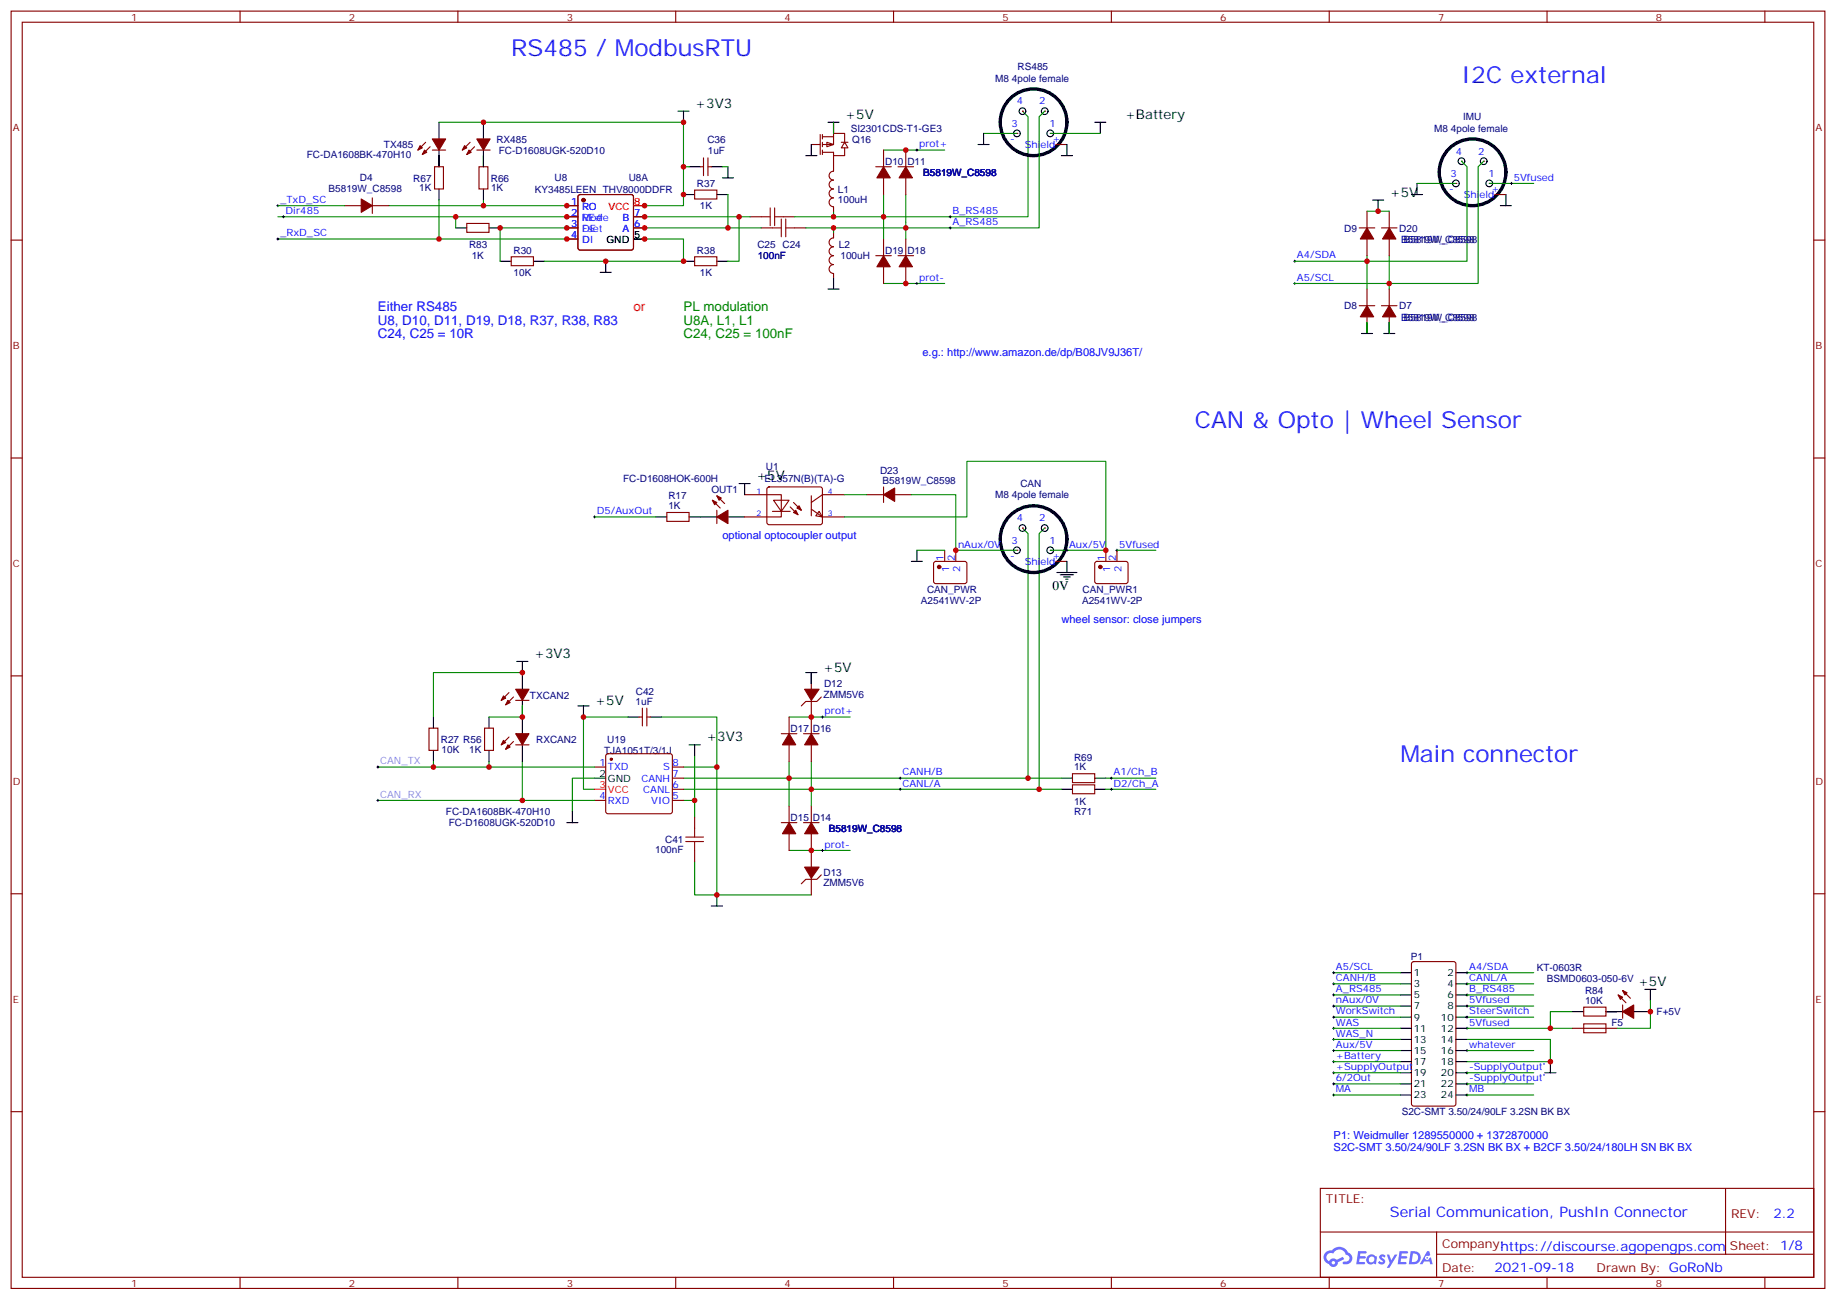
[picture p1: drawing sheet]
<svg xmlns="http://www.w3.org/2000/svg" width="583mm" height="413mm" viewBox="0 0 583 413" stroke-linecap="round" stroke-linejoin="round" font-family="sans-serif">
<g fill="none" stroke="#870000" stroke-width=".35">
<path d="M3.5 3.5h575.8v405.4h-575.8zM7.1 7.1h568.6v398.2h-568.6zM76.2 3.5v3.6M145.3 3.5v3.6M214.5 3.5v3.6M283.6 3.5v3.6M352.8 3.5v3.6M421.9 3.5v3.6M491.1 3.5v3.6M560.2 3.5v3.6M3.5 76.2h3.6M575.7 76.2h3.6"/>
<path d="M3.5 145.3h3.6M575.7 145.3h3.6M3.5 214.5h3.6M575.7 214.5h3.6M3.5 283.6h3.6M575.7 283.6h3.6M3.5 352.8h3.6M575.7 352.8h3.6M419.1 377.1h156.6v28.2h-156.6zM547.7 377.1v20.9M419.1 391h156.5M456 398h119.6"/>
<path d="M456 391v14.1M76.2 405.3v3.6M145.3 405.3v3.6M214.5 405.3v3.6M283.6 405.3v3.6M352.8 405.3v3.6M421.9 405.3v3.6M491.1 405.3v3.6M560.2 405.3v3.6"/>
</g>
<g fill="#5487ff">
<path d="M438.1 398.3a1.22 1.22 0 0 1 1.7 .3l-.4 .5a.47 .47 0 0 0-.3-.4 .47 .47 0 0 0-.5 .2l.1 .3a1.14 1.14 0 0 1 .8 1.7 1.14 1.14 0 0 1-1.9 0l-.2-.2 .5-.5 .7 .4a.29 .29 0 0 0 .3-.3 .29 .29 0 0 0-.2-.3 1.04 1.04 0 0 1-.6-1.7z"/>
<path d="M431.1 397h2.3l.4 .2-.2 .5-1.8 .1-.1 .8h1.5l.3 .4-.3 .4h-1.6l-.2 1.1h1.7l.2 .3-.2 .3-2.6 .1z"/>
<path d="M444.2 397.1l2.7 .1-.1 .5-1.8 .1-.2 .8h1.6l.3 .4-.4 .4h-1.6l-.1 1.1h1.7l.2 .3-.2 .3-2.7 .1z"/>
<path d="M453 397.1h.7l.3 1.2-.6 .3a.69 .69 0 0 0-1 .3 .69 .69 0 0 0 .4 1 .69 .69 0 0 0 .9-.7l.5-.2 .6 2.2h-.8l-.3-.9h-1.7l-.5 .9h-.8z"/>
<path d="M440.2 398.1h.8l.6 1.9 1.1-1.9h.9l-2.6 4.2h-.8l.9-1.5z"/>
<path d="M447.8 397.1l-.6 4.1h1.3a2.11 2.11 0 0 0 2.5-2.1 2.11 2.11 0 0 0-2.5-2zM448.5 397.8a1.43 1.43 0 0 1 1.6 1.6 1.43 1.43 0 0 1-2 1.1z"/>
<path d="M434.1 398.7a1.54 1.54 0 0 0-.1 2.1 1.54 1.54 0 0 0 2.1 .2l.7 .2 .3-2.3-.6-.3a1.49 1.49 0 0 0-2.4 .1zM434.3 399.7a.95 .95 0 0 1 1.9 0 .95 .95 0 0 1-1.9 0z"/>
<path d="M420.8 397.4a2.18 2.18 0 0 0 1.1 3.7 1.44 1.44 0 0 0 1.6 1 1.44 1.44 0 0 0 1.2-1.5l2-1-.5-.8-1.9 1a1.47 1.47 0 0 0-2.4 .4 1.39 1.39 0 0 1-.7-1.9 1.39 1.39 0 0 1 2-.5 2.12 2.12 0 0 1 2.2-1.3 2.12 2.12 0 0 1 1.9 1.7 1.14 1.14 0 0 1 1 1.4 1.14 1.14 0 0 1-1.6 .8 .43 .43 0 0 0-.5 .3 .43 .43 0 0 0 .4 .5 1.98 1.98 0 0 0 2.5-1.2 1.98 1.98 0 0 0-1.2-2.5 3.1 3.1 0 0 0-5.3-.7l-.9 .1zM422.7 400.7a.55 .55 0 0 1 1.1 0 .55 .55 0 0 1-1.1 0z"/>
<circle cx="453" cy="399.2" r=".26"/>
</g>
<g fill="none" stroke="#008700" stroke-width=".35">
<path d="M139.3 38.8h77.7v26.5h-12.4M324.6 35.3l1.7 1.7v31.8h-45.8M139.3 49.4v3.5M153.5 49.4v3.5M280.5 47.6h19.4M88.2 68.8h91.7M88.2 75.8h91.7M139.3 63.5v12.3M204.6 75.8h12.4v7.1M231.1 61.7v10.6M234.6 68.8v14.1h-3.5M280.5 61.7v14.1"/>
<path d="M287.5 61.7v14.1M280.5 90h19.4M324.6 167.6l1.7 1.7v77.6h-109.3M331.6 167.6l-1.8 1.7v81.2h-112.8M165.8 213.4h-28.2v14.1M257.5 213.4v3.6M165.8 224v3.5h-10.6M199.3 227.5h-14.1v23h3.5M209.9 227.5h17.6v15.9M220.5 239.9v19.4M250.5 227.5h19.4M119.9 254h68.8"/>
<path d="M119.9 243.4h68.8M155.2 241.7v1.7M165.8 241.7v12.3M188.7 246.9h-7v10.6M217 243.4h10.5v40.6M217 254h3.5M250.5 241.7v14.1M257.5 241.7v14.1M220.5 273.4v10.6h7M250.5 269.9h19.4M227.5 284h30"/>
</g>
<g fill="none" stroke="#870000" stroke-width=".35">
<path d="M135.1 45.2l-2.5 2.4M136.5 46.6l-2.4 2.4M137.2 47.6h4.3M137.9 52.9h2.9v7.1h-2.9zM149.2 45.2l-2.4 2.4M150.6 46.6l-2.4 2.4M151.3 47.6h4.3M152 52.9h2.9v7.1h-2.9zM222.2 52.9h1.1M223.3 50.1v5.6M224.7 50.1v5.6M224.7 52.9h1.1"/>
<path d="M179.9 65.3h3.5M179.9 68.8h3.5M179.9 72.3h3.5M179.9 75.8h3.5M183.7 61.9l.4-.2h16.3l.5 .2 .2 .5v16.3l-.3 .5-.4 .2h-16.3l-.4-.3-.3-.4v-16.3zM201.1 68.8h3.5M201.1 72.3h3.5M220.5 60.3h7v2.8h-7zM220.5 81.5h7v2.8h-7zM161.6 219.8l-2.5 2.4M257.5 213.4v5.3M153.8 231.1h2.8v7h-2.8z"/>
<path d="M161.6 233.9l-2.5 2.5M163 221.2l-2.5 2.5M163 235.3l-2.5 2.5M163.7 222.2h4.2M163.7 236.4h4.2M192.5 239.4l.5-.2h19.7l.5 .2 .2 .5v17.6l-.2 .5-.5 .2h-19.7l-.5-.2-.2-.5v-17.6zM202.8 227.5h1.1M203.9 224.7v5.7M205.3 224.7v5.7M205.3 227.5h1.1M257.5 222.2v5.3M260.7 221.2l-1.4 1.4h-3.5l-1.4 1.4"/>
<path d="M188.7 243.4h3.6M188.7 254h3.6M213.4 243.4h3.6M213.4 254h3.6M213.4 250.5h3.6M213.4 246.9h3.6M220.5 259.3v3.5M220.5 269.9v3.5M257.5 269.9v5.3M257.5 278.7v5.3M260.7 277.6l-1.4 1.4h-3.5l-1.4 1.5"/>
</g>
<g fill="#870000" stroke="#870000" stroke-width=".35">
<path d="M255.4 218.7h4.6l-2.5 3.5z"/>
<path d="M255.4 275.2h4.6l-2.5 3.5z"/>
<path d="M163.7 218.7h4.2l-2.1 3.5z"/>
<path d="M161.2 222.2l.7 .8-1.4 .7z"/>
<path d="M159.8 220.8l.7 .7-1.4 .7z"/>
<path d="M163.7 232.8h4.2l-2.1 3.6z"/>
<path d="M161.2 236.4l.7 .7-1.4 .7z"/>
<path d="M159.8 235l.7 .7-1.4 .7z"/>
<path d="M137.2 44.1h4.3l-2.2 3.5z"/>
<path d="M134.8 47.6l.7 .7-1.4 .7z"/>
<path d="M133.3 46.2l.8 .7-1.5 .7z"/>
<path d="M151.3 44.1h4.3l-2.1 3.5z"/>
<path d="M148.9 47.6l.7 .7-1.4 .7z"/>
<path d="M147.5 46.2l.7 .7-1.4 .7z"/>
<circle cx="194" cy="240.9" r=".35"/>
<circle cx="185.2" cy="63.5" r=".53"/>
</g>
<g fill="none" stroke="#000" stroke-width=".35">
<path d="M139.3 38.8v5.3M153.5 38.8v5.3M139.3 47.6v5.3M139.3 60v3.5M153.5 47.6v5.3M153.5 60v3.5M218.7 52.9h3.5M225.8 52.9h3.5M201.1 75.8h3.5M217 61.7h3.5M227.5 61.7h3.6M217 82.9h3.5"/>
<path d="M227.5 82.9h3.6M165.8 213.4v5.3M155.2 227.5v3.6M155.2 238.1v3.6M165.8 222.2v10.6M165.8 236.4v5.3M199.3 227.5h3.5M206.4 227.5h3.5M188.7 246.9h3.6"/>
</g>
<path d="M201.1 65.3h3.5M188.7 250.5h3.6" fill="none" stroke="#f00" stroke-width=".35"/>
<path d="M217.7 267.1h5.6M217.7 265.6h5.6M220.5 262.8v2.8M220.5 267.1v2.8" fill="none" stroke="#a10000" stroke-width=".35"/>
<path d="M89.6 68.8h.7M90 68.4v.7" fill="none" stroke="#000" stroke-width=".32"/>
<circle cx="328.1" cy="38.8" r="10.6" fill="none" stroke="#000" stroke-width="1.1"/>
<g fill="#870000">
<circle cx="333.4" cy="42.3" r=".18"/>
<circle cx="322.8" cy="42.3" r=".18"/>
<circle cx="324.6" cy="35.3" r=".18"/>
<circle cx="331.6" cy="35.3" r=".18"/>
</g>
<g fill="none" stroke="#000" stroke-width=".35">
<circle cx="324.6" cy="35.3" r="1.06"/>
<circle cx="331.6" cy="35.3" r="1.06"/>
<circle cx="322.8" cy="42.3" r="1.06"/>
<circle cx="333.4" cy="42.3" r="1.06"/>
</g>
<path d="M335.1 45.9h3.6" fill="none" stroke="#870000" stroke-width=".35"/>
<path d="M331.6 35.3l-1.8 1.7v35.3h-42.3" fill="none" stroke="#008700" stroke-width=".35"/>
<circle cx="328.1" cy="171.1" r="10.6" fill="none" stroke="#000" stroke-width="1.1"/>
<g fill="#870000">
<circle cx="333.4" cy="174.6" r=".18"/>
<circle cx="322.8" cy="174.6" r=".18"/>
<circle cx="324.6" cy="167.6" r=".18"/>
<circle cx="331.6" cy="167.6" r=".18"/>
</g>
<g fill="none" stroke="#000" stroke-width=".35">
<path d="M338.7 178.2v3.5M335.5 181.7h6.3M336.5 182.4h4.3M337.6 183.1h2.1M338.3 183.8h.7"/>
<circle cx="322.8" cy="174.6" r="1.06"/>
<circle cx="324.6" cy="167.6" r="1.06"/>
<circle cx="331.6" cy="167.6" r="1.06"/>
<circle cx="333.4" cy="174.6" r="1.06"/>
</g>
<path d="M335.1 178.2h3.6" fill="none" stroke="#870000" stroke-width=".35"/>
<circle cx="467.4" cy="54.7" r="10.6" fill="none" stroke="#000" stroke-width="1.1"/>
<g fill="#870000">
<circle cx="472.7" cy="58.2" r=".18"/>
<circle cx="462.1" cy="58.2" r=".18"/>
<circle cx="463.9" cy="51.2" r=".18"/>
<circle cx="471" cy="51.2" r=".18"/>
</g>
<g fill="none" stroke="#000" stroke-width=".35">
<path d="M215.2 35.3h3.5M217 35.3v3.5M262.8 38.8h3.5M264.6 38.8v3.5M347.5 38.8h3.5M349.2 38.8v3.5M229.3 56.4h3.5M231.1 52.9v3.5M310.4 45.9h3.6M312.2 42.3v3.6M336.9 49.4h3.5M338.7 45.9v3.5"/>
<path d="M449.8 58.2v3.5M144.6 72.3h3.6M155.2 72.3h3.5M201.1 75.8h3.5M435.7 63.5h3.5M437.4 63.5v3.5M448 61.7h3.6M476.2 65.3h3.6M478 61.7v3.6M158.7 82.9h3.6M169.3 82.9h3.6M190.5 86.4h3.5"/>
<path d="M192.3 82.9v3.5M262.8 91.7h3.5M264.6 88.2v3.5M432.2 105.8h3.5M433.9 102.3v3.5M439.2 105.8h3.5M441 102.3v3.5M234.6 153.5h3.5M236.4 153.5v3.5M208.1 164h3.6M218.7 164h8.8M231.1 164h5.3"/>
<path d="M289.3 178.2h3.5M291 174.6v3.6M164 209.9h3.6M165.8 209.9v3.5M255.8 213.4h3.5M257.5 213.4v3.6M137.6 227.5v3.6M137.6 238.1v3.6M183.4 224h3.6M185.2 224v3.5M218.7 236.4h3.5M220.5 236.4v3.5"/>
<path d="M181.7 257.5v3.6M336.9 246.9h3.5M336.9 250.5h3.5M347.5 246.9h3.5M347.5 250.5h3.5M179.9 261.1h3.5M225.8 287.5h3.5M227.5 284v3.5M444.5 308.7h3.5M444.5 312.2h3.5M444.5 315.7h3.5M444.5 319.3h3.5"/>
<path d="M462.1 308.7h3.6M462.1 312.2h3.6M462.1 315.7h3.6M462.1 319.3h3.6M522.1 314h3.5M523.9 314v3.5M444.5 322.8h3.5M444.5 326.3h3.5M444.5 329.8h3.5M444.5 333.4h3.5M444.5 336.9h3.5M462.1 322.8h3.6"/>
<path d="M462.1 326.3h3.6M462.1 329.8h3.6M462.1 333.4h3.6M462.1 336.9h3.6M492.1 336.9v3.5M499.2 321h3.5M509.8 321h5.3M518.6 321h5.3M444.5 340.4h3.5M444.5 344h3.5M444.5 347.5h3.5M462.1 340.4h3.6"/>
<path d="M462.1 344h3.6M462.1 347.5h3.6M490.4 340.4h3.5"/>
<circle cx="462.1" cy="58.2" r="1.06"/>
<circle cx="463.9" cy="51.2" r="1.06"/>
<circle cx="471" cy="51.2" r="1.06"/>
<circle cx="472.7" cy="58.2" r="1.06"/>
</g>
<g fill="none" stroke="#870000" stroke-width=".35">
<path d="M264.6 52.9v1.4a1.41 1.41 0 0 0-1.4 1.4 1.41 1.41 0 0 0 1.4 1.5 1.41 1.41 0 0 0-1.4 1.4 1.41 1.41 0 0 0 1.4 1.4 1.41 1.41 0 0 0-1.4 1.4 1.41 1.41 0 0 0 1.4 1.4 1.41 1.41 0 0 0-1.4 1.4 1.41 1.41 0 0 0 1.4 1.4v1.4M278 52.9h4.9M280.5 47.6v5.3M280.5 56.4v5.3M285 52.9h5M287.5 47.6v5.3M287.5 56.4v5.3M109.4 65.3h5.3M118.2 62.8v4.9M118.2 65.3h5.3M148.2 70.9h7v2.8h-7zM179.9 65.3h3.5"/>
<path d="M179.9 72.3h3.5M179.9 68.8h3.5M179.9 75.8h3.5M183.7 61.9l.4-.2h16.3l.5 .2 .2 .5v16.3l-.3 .5-.4 .2h-16.3l-.4-.3-.3-.4v-16.3zM201.1 72.3h3.5M201.1 68.8h3.5M238.1 68.8h3.6M241.7 72.3h3.5M248.7 68.8h3.5M252.2 72.3h3.6M264.6 74.1v1.4a1.41 1.41 0 0 0-1.4 1.4 1.41 1.41 0 0 0 1.4 1.4 1.41 1.41 0 0 0-1.4 1.4 1.41 1.41 0 0 0 1.4 1.4 1.41 1.41 0 0 0-1.4 1.5 1.41 1.41 0 0 0 1.4 1.4 1.41 1.41 0 0 0-1.4 1.4 1.41 1.41 0 0 0 1.4 1.4v1.4M280.5 75.8v5.3"/>
<path d="M287.5 75.8v5.3M431.4 72.3h5M433.9 67v5.3M433.9 75.8v5.3M438.5 72.3h4.9M441 67v5.3M441 75.8v5.3M474.5 61.7h3.5M162.3 81.5h7v2.8h-7zM278 81.1h4.9M280.5 84.7v5.3M285 81.1h5"/>
<path d="M287.5 84.7v5.3M431.4 97h5M433.9 91.7v5.3M438.5 97h4.9M441 91.7v5.3M433.9 100.5v5.3M441 100.5v5.3M226.1 158.8l2.5 2.4M227.5 157.3l2.5 2.5M236.4 157h11.6v7h-11.6M243.7 154.7l.4-.2 16.5 .1 .5 .6-.1 10.9-.7 .4-16.5-.1-.4-.6v-10.6zM245.5 158.8h5l-2.5 3.5z"/>
<path d="M251.9 159.5l2.5 2.4M257.5 157.3v6.4M268.1 157h-7l-3.6 2.5M275.2 157h5.3M280.5 154.5v5M284 157h5.3M211.7 162.6h7v2.9h-7zM227.5 161.9v4.3M245.2 162.3h5.6M250.8 160.9l2.5 2.4M257.5 161.6l3.6 2.4h7M260 162.3l1.1 1.7-2.2-.3z"/>
<path d="M296.6 178.4l.4-.2h9.5l.4 .7v5.9l-.7 .4-9.4-.1-.5-.6v-5.6zM299.9 174.6v3.6M303.4 174.6v3.6M347.7 178.4l.5-.2h9.4l.5 .7-.1 5.9-.6 .4-9.5-.1-.4-.6v-5.6zM351 174.6v3.6M354.5 174.6v3.6M136.2 231.1h2.8v7h-2.8zM248 232.8h4.9M250.5 227.5v5.3M250.5 236.4v5.3M255.1 232.8h4.9M257.5 227.5v5.3"/>
<path d="M257.5 236.4v5.3M250.5 255.8v5.3M257.5 255.8v5.3M340.4 245.5h7.1v2.9h-7.1zM340.4 249.1h7.1v2.8h-7.1zM248 261.1h4.9M250.5 264.6v5.3M255.1 261.1h4.9M257.5 264.6v5.3M448.3 305.4l.4-.2h12.7l.7 .4v44.7l-.4 .7h-13l-.6-.4-.1-44.7zM502.7 319.6h7.1v2.8h-7.1zM513.6 315.7l2.5 2.5"/>
<path d="M515.1 314.3l2.4 2.5M515.1 318.9v4.2M499.2 326.3h14.1"/>
</g>
<g fill="none" stroke="#008700" stroke-width=".35">
<path d="M217 52.9h1.7M229.3 52.9h1.8M312.2 42.3h10.6M333.4 42.3h15.8M449.8 58.2h12.3M463.9 51.2l1.8 1.7v30h-54.7M471 51.2l-1.8 1.7v37.1h-58.2M472.7 58.2h14.1M88.2 65.3h21.2M144.6 68.8v3.5M153.5 63.5v1.8h-30M153.5 65.3h26.4"/>
<path d="M179.9 72.3h-21.2v10.6M204.6 68.8h33.5M204.6 72.3h37.1M252.2 68.8h28.3M255.8 72.3h31.7M264.6 67v1.8M264.6 72.3v1.8M433.9 67h7.1M172.9 82.9h44.1M433.9 81.1v10.6M441 81.1v10.6M433.9 102.3v3.5"/>
<path d="M441 102.3v3.5M268.1 157h7.1M289.3 157h14.1v17.6h19.4M188.7 164h19.4M268.1 164h38.8v-17.6h44.1v28.2h-17.6M291 174.6h8.9M354.5 174.6h12.4M137.6 241.7v1.7M326.3 246.9h10.6M329.8 250.5h7.1M351 246.9h15.9M351 250.5h15.9"/>
<path d="M423.3 308.7h21.2M423.3 312.2h21.2M423.3 315.7h21.2M423.3 319.3h21.2M465.7 308.7h21.1M465.7 312.2h21.1M465.7 315.7h21.1M465.7 319.3h21.1M523.9 317.5v8.8h-10.6M423.3 326.3h21.2M423.3 333.4h21.2M423.3 329.8h21.2"/>
<path d="M423.3 336.9h21.2M423.3 322.8h21.2M465.7 329.8h26.4v7.1h-26.4M465.7 333.4h21.1M465.7 322.8h21.1M492.1 326.3h7.1M499.2 321h-7.1v5.3h-26.4M509.8 321h3.5M423.3 347.5h21.2M423.3 344h21.2M423.3 340.4h21.2M465.7 347.5h21.1"/>
<path d="M465.7 344h21.1M465.7 340.4h21.1"/>
</g>
<g fill="none" stroke="#000" stroke-width=".32">
<path d="M290.7 47.6h.7M291 47.3v.7M479.4 58.2h.7M479.8 57.9v.7M87.8 75.8h.7M87.8 65.3h.7M88.2 64.9v.7M88.2 75.5v.7M301.3 72.3h.7M301.3 68.8h.7M301.6 68.4v.7M301.6 72v.7"/>
<path d="M290.7 90h.7M291 89.6v.7M410.6 90h.7M410.6 82.9h.7M411 82.6v.7M411 89.6v.7M188.4 164h.7M188.7 163.7v.7M303 174.6h.7M303.4 174.3v.7M338.3 174.6h.7M338.7 174.3v.7"/>
<path d="M354.2 174.6h.7M354.5 174.3v.7M260.7 227.5h.7M261.1 227.2v.7M119.6 254h.7M119.6 243.4h.7M119.9 243.1v.7M119.9 253.6v.8M285.4 250.5h.7M285.4 246.9h.7M285.8 246.6v.7M285.8 250.1v.7"/>
<path d="M352.4 250.5h.7M352.4 246.9h.7M352.8 246.6v.7M352.8 250.1v.7M260.7 269.9h.7M261.1 269.5v.7M423 315.7h.7M423 312.2h.7M423 319.3h.7M423 308.7h.7M423.3 308.3v.7M423.3 311.9v.7"/>
<path d="M423.3 315.4v.7M423.3 318.9v.7M465.3 315.7h.7M465.3 312.2h.7M465.3 319.3h.7M465.3 308.7h.7M465.7 308.3v.7M465.7 311.9v.7M465.7 315.4v.7M465.7 318.9v.7M423 326.3h.7M423 333.4h.7"/>
<path d="M423 329.8h.7M423 336.9h.7M423 322.8h.7M423.3 322.4v.7M423.3 326v.7M423.3 329.5v.7M423.3 333v.7M423.3 336.6v.7M465.3 326.3h.7M465.3 333.4h.7M465.3 322.8h.7M465.7 322.4v.7"/>
<path d="M465.7 326v.7M465.7 333v.7M423 344h.7M423 347.5h.7M423 340.4h.7M423.3 340.1v.7M423.3 343.6v.7M423.3 347.1v.7M465.3 344h.7M465.3 347.5h.7M465.3 340.4h.7M465.7 340.1v.7"/>
<path d="M465.7 343.6v.7M465.7 347.1v.7"/>
</g>
<path d="M241.7 68.8h2.8M244.5 66v5.6M245.2 72.3h2.8M245.9 68.8h2.8M245.9 66v5.6M248 69.5v5.6M249.4 72.3h2.8M249.4 69.5v5.6M502.7 324.9h7.1v2.8h-7.1z" fill="none" stroke="#a10000" stroke-width=".35"/>
<g fill="#870000" stroke="#870000" stroke-width=".35">
<path d="M515.1 321l3.5-2.1v4.2z"/>
<path d="M513.6 315.7l1.5 .7-.8 .7z"/>
<path d="M515.1 314.3l1.4 .7-.7 .7z"/>
<path d="M280.5 52.9l2.1 3.5h-4.3z"/>
<path d="M287.5 52.9l2.1 3.5h-4.2z"/>
<path d="M287.5 81.1l2.1 3.6h-4.2z"/>
<path d="M280.5 81.1l2.1 3.6h-4.3z"/>
<path d="M257.5 261.1l2.1 3.5h-4.2z"/>
<path d="M250.5 261.1l2.1 3.5h-4.2z"/>
<path d="M257.5 232.8l2.1 3.6h-4.2z"/>
<path d="M250.5 232.8l2.1 3.6h-4.2z"/>
<path d="M114.7 63.1l3.5 2.2-3.5 2.1z"/>
<path d="M441 97l2.1 3.5h-4.2z"/>
<path d="M433.9 97l2.1 3.5h-4.2z"/>
<path d="M227.5 164l3.6-2.1v4.3z"/>
<path d="M226.1 158.8l1.4 .7-.7 .7z"/>
<path d="M227.5 157.3l1.5 .7-.8 .8z"/>
<path d="M251.9 162.6l.7-.7 .7 1.4z"/>
<path d="M252.9 161.2l.7-.7 .8 1.4z"/>
<path d="M433.9 72.3l2.1 3.5h-4.2z"/>
<path d="M441 72.3l2.1 3.5h-4.2z"/>
<path d="M280.5 157l3.5-2.1v4.2z"/>
<circle cx="298.1" cy="179.9" r=".53"/>
<circle cx="349.2" cy="179.9" r=".53"/>
<circle cx="185.2" cy="63.5" r=".53"/>
</g>
<path d="M201.1 65.3h3.5" fill="none" stroke="#f00" stroke-width=".35"/>
<path d="M262.5 45.2l2.1 .7-2.1 .7z" fill="#fff" stroke="#870000" stroke-width=".35"/>
<g fill="none" stroke="#870000" stroke-width=".35">
<path d="M264.6 38.8v3.5M257.5 45.9h2.8M260.3 42.7v6.3M261.1 43.4h3.5M261.1 42.7v1.4M261.1 45.2v1.4M261.1 47.6v1.4M264.6 42.3h3.5v2.9M264.6 42.3v3.6h-3.5M264.6 49.4v3.5M267.1 45.2h2.1M268.1 45.2l1.1 1.7h-2.1z"/>
<path d="M268.1 46.9v2.5h-3.5v-1.1h-3.5"/>
</g>
<path d="M264.6 38.8v3.5" fill="none" stroke="#008700" stroke-width=".35"/>
<path d="M255.8 49.4h3.5M257.5 45.9v3.5" fill="none" stroke="#000" stroke-width=".35"/>
<g fill="#c00">
<circle cx="227.5" cy="243.4" r=".88"/>
<circle cx="227.5" cy="284" r=".88"/>
<circle cx="185.2" cy="227.5" r=".88"/>
<circle cx="257.5" cy="269.9" r=".88"/>
<circle cx="257.5" cy="250.5" r=".88"/>
<circle cx="250.5" cy="246.9" r=".88"/>
<circle cx="165.8" cy="227.5" r=".88"/>
<circle cx="220.5" cy="254" r=".88"/>
<circle cx="234.6" cy="68.8" r=".88"/>
<circle cx="231.1" cy="72.3" r=".88"/>
<circle cx="139.3" cy="75.8" r=".88"/>
<circle cx="217" cy="61.7" r=".88"/>
<circle cx="287.5" cy="90" r=".88"/>
<circle cx="280.5" cy="68.8" r=".88"/>
<circle cx="287.5" cy="72.3" r=".88"/>
<circle cx="153.5" cy="65.3" r=".88"/>
<circle cx="492.1" cy="326.3" r=".88"/>
<circle cx="523.9" cy="321" r=".88"/>
<circle cx="287.5" cy="47.6" r=".88"/>
<circle cx="165.8" cy="254" r=".88"/>
<circle cx="137.6" cy="243.4" r=".88"/>
<circle cx="155.2" cy="243.4" r=".88"/>
<circle cx="433.9" cy="82.9" r=".88"/>
<circle cx="441" cy="90" r=".88"/>
<circle cx="492.1" cy="336.9" r=".88"/>
<circle cx="326.3" cy="246.9" r=".88"/>
<circle cx="329.8" cy="250.5" r=".88"/>
<circle cx="437.4" cy="67" r=".88"/>
<circle cx="217" cy="38.8" r=".88"/>
<circle cx="165.8" cy="213.4" r=".88"/>
<circle cx="303.4" cy="174.6" r=".88"/>
<circle cx="351" cy="174.6" r=".88"/>
<circle cx="158.8" cy="72.3" r=".88"/>
<circle cx="144.6" cy="68.8" r=".88"/>
<circle cx="217" cy="82.9" r=".88"/>
<circle cx="264.6" cy="68.8" r=".88"/>
<circle cx="264.6" cy="72.3" r=".88"/>
<circle cx="153.5" cy="38.8" r=".88"/>
<circle cx="192.3" cy="82.9" r=".88"/>
<circle cx="217" cy="52.9" r=".88"/>
<circle cx="179.9" cy="65.3" r=".88"/>
<circle cx="179.9" cy="68.8" r=".88"/>
<circle cx="179.9" cy="72.3" r=".88"/>
<circle cx="179.9" cy="75.8" r=".88"/>
<circle cx="204.6" cy="75.8" r=".88"/>
<circle cx="204.6" cy="72.3" r=".88"/>
<circle cx="204.6" cy="68.8" r=".88"/>
<circle cx="204.6" cy="65.3" r=".88"/>
<circle cx="257.5" cy="227.5" r=".88"/>
</g>
<g font-size="7.4" fill="#00f">
<text x="162.3" y="17.6">RS485 / ModbusRTU</text>
<text x="463.9" y="26.5">I2C external</text>
<text x="379.2" y="135.8">CAN &amp; Opto | Wheel Sensor</text>
<text x="444.5" y="241.7">Main connector</text>
</g>
<text font-size="4.6" fill="#00f" x="441.2" y="386.1">Serial Communication, PushIn Connector</text>
<g font-size="4.2">
<text x="220.7" y="34.2">+3V3</text>
<text x="268.3" y="37.7">+5V</text>
<text x="357.1" y="37.7">+Battery</text>
<text x="441.2" y="62.4">+5V</text>
<text x="240.1" y="152.4">+5V</text>
<text x="334.1" y="187.3">0V</text>
<text x="169.5" y="208.8">+3V3</text>
<text x="261.3" y="213.1">+5V</text>
<text x="189" y="223.7">+5V</text>
<text x="224.2" y="235.3">+3V3</text>
<text x="520" y="312.9">+5V</text>
</g>
<g font-size="4.2" fill="#00f">
<text x="119.9" y="98.8">Either RS485</text>
<text x="119.9" y="103">U8, D10, D11, D19, D18, R37, R38, R83</text>
<text x="119.9" y="107.2">C24, C25 = 10R</text>
<text x="562.9" y="386.4">2.2</text>
<text x="474.4" y="403.7">2021-09-18</text>
</g>
<text font-size="4.2" fill="#f00" x="201.1" y="98.8">or</text>
<g font-size="4.2" fill="#060">
<text x="217" y="98.8">PL modulation</text>
<text x="217" y="103">U8A, L1, L1</text>
<text x="217" y="107.2">C24, C25 = 100nF</text>
</g>
<g font-size="3.9" fill="#800">
<text x="420.9" y="381.7">TITLE:</text>
<text x="549.5" y="386.4">REV:</text>
<text x="457.8" y="395.9">Company:https://discourse.agopengps.com</text>
<text x="549.1" y="396.5">Sheet: 1/8</text>
<text x="457.8" y="403.6">Date:</text>
<text x="506.8" y="403.7">Draw</text>
<text x="517" y="403.7">n By: GoRoNb</text>
</g>
<g font-size="3.5" fill="#00f">
<text x="292.8" y="112.9">e.g.: http://www.amazon.de/dp/B08JV9J36T/</text>
<text x="229.3" y="171.1">optional optocoupler output</text>
<text x="336.9" y="197.6">wheel sensor: close jumpers</text>
<text x="423.3" y="361.6">P1: Weidmuller 1289550000 + 1372870000</text>
<text x="423.3" y="365.1">S2C-SMT 3.50/24/90LF 3.2SN BK BX + B2CF 3.50/24/180LH SN BK BX</text>
</g>
<g font-size="3.2" fill="#800">
<text x="41.6" y="6.5">1</text>
<text x="110.8" y="6.5">2</text>
<text x="179.9" y="6.5">3</text>
<text x="249.1" y="6.5">4</text>
<text x="318.2" y="6.5">5</text>
<text x="387.3" y="6.5">6</text>
<text x="456.5" y="6.5">7</text>
<text x="525.6" y="6.5">8</text>
<text x="4.1" y="41.6">A</text>
<text x="576.3" y="41.6">A</text>
<text x="4.1" y="110.8">B</text>
<text x="576.3" y="110.8">B</text>
<text x="4.1" y="179.9">C</text>
<text x="576.3" y="179.9">C</text>
<text x="4.1" y="249.1">D</text>
<text x="576.3" y="249.1">D</text>
<text x="4.1" y="318.2">E</text>
<text x="576.3" y="318.2">E</text>
<text x="41.6" y="408.3">1</text>
<text x="110.8" y="408.3">2</text>
<text x="179.9" y="408.3">3</text>
<text x="249.1" y="408.3">4</text>
<text x="318.2" y="408.3">5</text>
<text x="387.3" y="408.3">6</text>
<text x="456.5" y="408.3">7</text>
<text x="525.6" y="408.3">8</text>
</g>
<g font-size="3.2" fill="#000080">
<text x="323" y="22.3">RS485</text>
<text x="315.9" y="25.9">M8 4pole female</text>
<text x="270.1" y="41.7">SI2301CDS-T1-GE3</text>
<text x="455.3" y="41.7">M8 4pole female</text>
<text x="464.4" y="38.2">IMU</text>
<text x="121.9" y="47">TX485</text>
<text x="157.6" y="45.2">RX485</text>
<text x="224.5" y="45.3">C36</text>
<text x="270.5" y="45.3">Q16</text>
<text x="97.4" y="50.2">FC-DA1608BK-470H10</text>
<text x="158.3" y="48.8">FC-D1608UGK-520D10</text>
<text x="224.7" y="48.8">1uF</text>
<text x="281" y="52.3">D10</text>
<text x="288" y="52.3">D11</text>
<text x="114.3" y="57.6">D4</text>
<text x="131.2" y="57.6">R67</text>
<text x="155.8" y="57.6">R66</text>
<text x="176" y="57.6">U8</text>
<text x="199.6" y="57.6">U8A</text>
<text x="221.2" y="59.3">R37</text>
<text x="293.1" y="55.8">B5819W_C8598</text>
<text x="104.3" y="61">B5819W_C8598</text>
<text x="133.1" y="60.7">1K</text>
<text x="155.9" y="60.7">1K</text>
<text x="169.8" y="61.1">KY3485LEEN THV8000DDFR</text>
<text x="266" y="64.3">100uH</text>
<text x="266" y="61.1">L1</text>
<text x="222.1" y="66.4">1K</text>
<text x="426.7" y="73.5">D9</text>
<text x="444.2" y="73.5">D20</text>
<text x="445.6" y="77">B5819W_C8598</text>
<text x="148.9" y="78.8">R83</text>
<text x="149.8" y="82.3">1K</text>
<text x="163" y="80.5">R30</text>
<text x="221.2" y="80.5">R38</text>
<text x="240.4" y="78.8">C25 C24</text>
<text x="240.5" y="82.3">100nF</text>
<text x="266.3" y="78.8">L2</text>
<text x="266.8" y="82.3">100uH</text>
<text x="281" y="80.5">D19</text>
<text x="288" y="80.5">D18</text>
<text x="163" y="87.5">10K</text>
<text x="222.1" y="87.6">1K</text>
<text x="426.7" y="98.2">D8</text>
<text x="444.2" y="98.2">D7</text>
<text x="444.8" y="101.7">B5819W_C8598</text>
<text x="243.1" y="149.3">U1</text>
<text x="197.8" y="152.8">FC-D1608HOK-600H</text>
<text x="242.7" y="152.8">EL357N(B)(TA)-G</text>
<text x="279.4" y="150.3">D23</text>
<text x="280.1" y="153.5">B5819W_C8598</text>
<text x="323.9" y="154.6">CAN</text>
<text x="212.2" y="161.6">1K</text>
<text x="212.2" y="158.5">R17</text>
<text x="225.8" y="156.3">OUT1</text>
<text x="315.9" y="158.2">M8 4pole female</text>
<text x="292.3" y="191.7">A2541WV-2P</text>
<text x="294.3" y="188.2">CAN_PWR</text>
<text x="343.5" y="191.7">A2541WV-2P</text>
<text x="343.6" y="188.2">CAN_PWR1</text>
<text x="168.2" y="221.7">TXCAN2</text>
<text x="201.8" y="220.5">C42</text>
<text x="261.4" y="221.6">ZMM5V6</text>
<text x="261.6" y="218.1">D12</text>
<text x="201.8" y="223.7">1uF</text>
<text x="251" y="232.2">D17</text>
<text x="258" y="232.2">D16</text>
<text x="139.9" y="235.7">R27 R56</text>
<text x="140.2" y="238.9">10K</text>
<text x="149" y="238.9">1K</text>
<text x="170.2" y="235.8">RXCAN2</text>
<text x="191.7" y="239.2">TJA1051T/3/1J</text>
<text x="192.8" y="235.7">U19</text>
<text x="340.9" y="244.5">1K</text>
<text x="340.9" y="241.4">R69</text>
<text x="340.9" y="255.4">1K</text>
<text x="141.5" y="258.6">FC-DA1608BK-470H10</text>
<text x="142.5" y="262.2">FC-D1608UGK-520D10</text>
<text x="251" y="260.4">D15</text>
<text x="258" y="260.4">D14</text>
<text x="263.1" y="263.9">B5819W_C8598</text>
<text x="340.9" y="258.5">R71</text>
<text x="211.1" y="267.5">C41</text>
<text x="208" y="270.6">100nF</text>
<text x="261.4" y="281.3">ZMM5V6</text>
<text x="261.4" y="278">D13</text>
<text x="447.8" y="304.6">P1</text>
<text x="487.8" y="308">KT-0603R</text>
<text x="491" y="311.6">BSMD0603-050-6V</text>
<text x="503.1" y="315.3">R84</text>
<text x="503.1" y="318.6">10K</text>
<text x="525.8" y="322.2">F+5V</text>
<text x="511.5" y="325.7">F5</text>
<text x="444.9" y="354">S2C-SMT 3.50/24/90LF 3.2SN BK BX</text>
</g>
<g font-size="3.2" fill="#00f">
<text x="322.8" y="33.2">4</text>
<text x="329.8" y="33.2">2</text>
<text x="321" y="40.2">3</text>
<text x="333.1" y="40.2">1</text>
<text x="291.7" y="46.7">prot+</text>
<text x="320.6" y="45.2">-</text>
<text x="325.3" y="46.9">Shield</text>
<text x="334.1" y="45.2">+</text>
<text x="462.1" y="49">4</text>
<text x="469.2" y="49">2</text>
<text x="460.4" y="56.1">3</text>
<text x="472.5" y="56.1">1</text>
<text x="480.5" y="57.3">5Vfused</text>
<text x="88.9" y="64.4">_TxD_SC</text>
<text x="181.3" y="64.9">1</text>
<text x="460" y="61">-</text>
<text x="464.6" y="62.8">Shield</text>
<text x="473.4" y="61">+</text>
<text x="90.7" y="67.9">Dir485</text>
<text x="181.3" y="68.4">2</text>
<text x="181.3" y="72">3</text>
<text x="184.7" y="66.7">RO</text>
<text x="184.7" y="70.2">RE#</text>
<text x="184.7" y="70.2">Mode</text>
<text x="197.6" y="70.2">B</text>
<text x="201.3" y="72">6</text>
<text x="201.3" y="68.4">7</text>
<text x="302.3" y="71.4">A_RS485</text>
<text x="302.3" y="67.9">B_RS485</text>
<text x="88.9" y="75">_RxD_SC</text>
<text x="181.3" y="75.5">4</text>
<text x="184.7" y="73.7">DE</text>
<text x="184.7" y="77.3">DI</text>
<text x="184.7" y="73.7">Fset</text>
<text x="184.7" y="77.3">D</text>
<text x="197.6" y="73.7">A</text>
<text x="411.7" y="82">A4/SDA</text>
<text x="291.7" y="89.1">prot-</text>
<text x="411.7" y="89.1">A5/SCL</text>
<text x="189.4" y="163.2">D5/AuxOut</text>
<text x="322.8" y="165.5">4</text>
<text x="329.8" y="165.5">2</text>
<text x="304.1" y="173.7">nAux/0V</text>
<text x="321" y="172.5">3</text>
<text x="333.1" y="172.5">1</text>
<text x="339.4" y="173.7">Aux/5V</text>
<text x="355.2" y="173.7">5Vfused</text>
<text x="299.5" y="178" transform="rotate(-90 299.5 178)">1</text>
<text x="303" y="178" transform="rotate(-90 303 178)">2</text>
<text x="320.6" y="177.4">-</text>
<text x="325.3" y="179.2">Shield</text>
<text x="334.1" y="177.4">+</text>
<text x="350.7" y="178" transform="rotate(-90 350.7 178)">1</text>
<text x="354.2" y="178" transform="rotate(-90 354.2 178)">2</text>
<text x="301.3" y="181.5" transform="rotate(-90 301.3 181.5)">1</text>
<text x="304.8" y="181.5" transform="rotate(-90 304.8 181.5)">2</text>
<text x="352.4" y="181.5" transform="rotate(-90 352.4 181.5)">1</text>
<text x="356" y="181.5" transform="rotate(-90 356 181.5)">2</text>
<text x="261.8" y="226.7">prot+</text>
<text x="190.2" y="243.1">1</text>
<text x="193" y="244.5">TXD</text>
<text x="210.6" y="244.5">S</text>
<text x="213.4" y="243.1">8</text>
<text x="203.6" y="248">CANH</text>
<text x="204.2" y="251.5">CANL</text>
<text x="213.4" y="250.1">6</text>
<text x="213.4" y="246.6">7</text>
<text x="286.5" y="249.6">CANL/A</text>
<text x="286.5" y="246.1">CANH/B</text>
<text x="353.5" y="249.6">D2/Ch_A</text>
<text x="353.5" y="246.1">A1/Ch_B</text>
<text x="190.2" y="253.6">4</text>
<text x="193" y="255.1">RXD</text>
<text x="206.7" y="255.1">VIO</text>
<text x="213.4" y="253.6">5</text>
<text x="261.8" y="269">prot-</text>
<text x="424" y="311.3">CANH/B</text>
<text x="424" y="307.8">A5/SCL</text>
<text x="466.4" y="311.3">CANL/A</text>
<text x="466.4" y="307.8">A4/SDA</text>
<text x="424" y="314.9">A_RS485</text>
<text x="466.4" y="314.9">B_RS485</text>
<text x="424" y="321.9">WorkSw</text>
<text x="424" y="318.4">nAux/0V</text>
<text x="437.1" y="321.9">itch</text>
<text x="466.4" y="318.4">5Vfused</text>
<text x="466.4" y="321.9">SteerSw</text>
<text x="479.7" y="321.9">itch</text>
<text x="424" y="329">WAS_N</text>
<text x="424" y="325.4">WAS</text>
<text x="466.4" y="325.4">5Vfused</text>
<text x="424" y="332.5">Aux/5V</text>
<text x="466.4" y="332.5">w</text>
<text x="469" y="332.5">hatever</text>
<text x="424" y="336">+Battery</text>
<text x="424" y="339.5">+SupplyOutput</text>
<text x="466.4" y="339.5">-SupplyOutput'</text>
<text x="424" y="346.6">MA</text>
<text x="424" y="343.1">6/2Out</text>
<text x="466.4" y="343.1">-SupplyOutput'</text>
<text x="466.4" y="346.6">MB</text>
</g>
<g font-size="3.2" fill="#f00">
<text x="201.3" y="64.9">8</text>
<text x="193.2" y="66.7">VCC</text>
<text x="190.2" y="250.1">3</text>
<text x="193" y="251.5">VCC</text>
</g>
<g font-size="3.2">
<text x="192.5" y="77.3">GND</text>
<text x="201.3" y="75.5">5</text>
<text x="190.2" y="246.6">2</text>
<text x="193" y="248">GND</text>
<text x="448.7" y="309.7">1</text>
<text x="459.4" y="309.7">2</text>
<text x="448.7" y="313.3">3</text>
<text x="448.7" y="316.8">5</text>
<text x="459.4" y="313.3">4</text>
<text x="459.4" y="316.8">6</text>
<text x="448.7" y="320.3">7</text>
<text x="448.7" y="323.9">9</text>
<text x="457.4" y="323.9">10</text>
<text x="459.4" y="320.3">8</text>
<text x="448.7" y="327.4">11</text>
<text x="457.4" y="327.4">12</text>
<text x="448.7" y="330.9">13</text>
<text x="448.7" y="334.4">15</text>
<text x="457.4" y="330.9">14</text>
<text x="457.4" y="334.4">16</text>
<text x="448.7" y="338">17</text>
<text x="448.7" y="341.5">19</text>
<text x="457.4" y="338">18</text>
<text x="457.4" y="341.5">20</text>
<text x="448.7" y="345">21</text>
<text x="457.4" y="345">22</text>
<text x="448.7" y="348.5">23</text>
<text x="457.4" y="348.5">24</text>
</g>
<g font-size="3.2" fill="#8080ff">
<text x="120.6" y="242.5">CAN_TX</text>
<text x="120.6" y="253.1">CAN_RX</text>
</g>
<g font-size="2.5" fill="#00f">
<text x="240.1" y="156.6">1</text>
<text x="262.8" y="156.6">4</text>
<text x="240.1" y="163.7">2</text>
<text x="262.8" y="163.7">3</text>
</g>
</svg>
